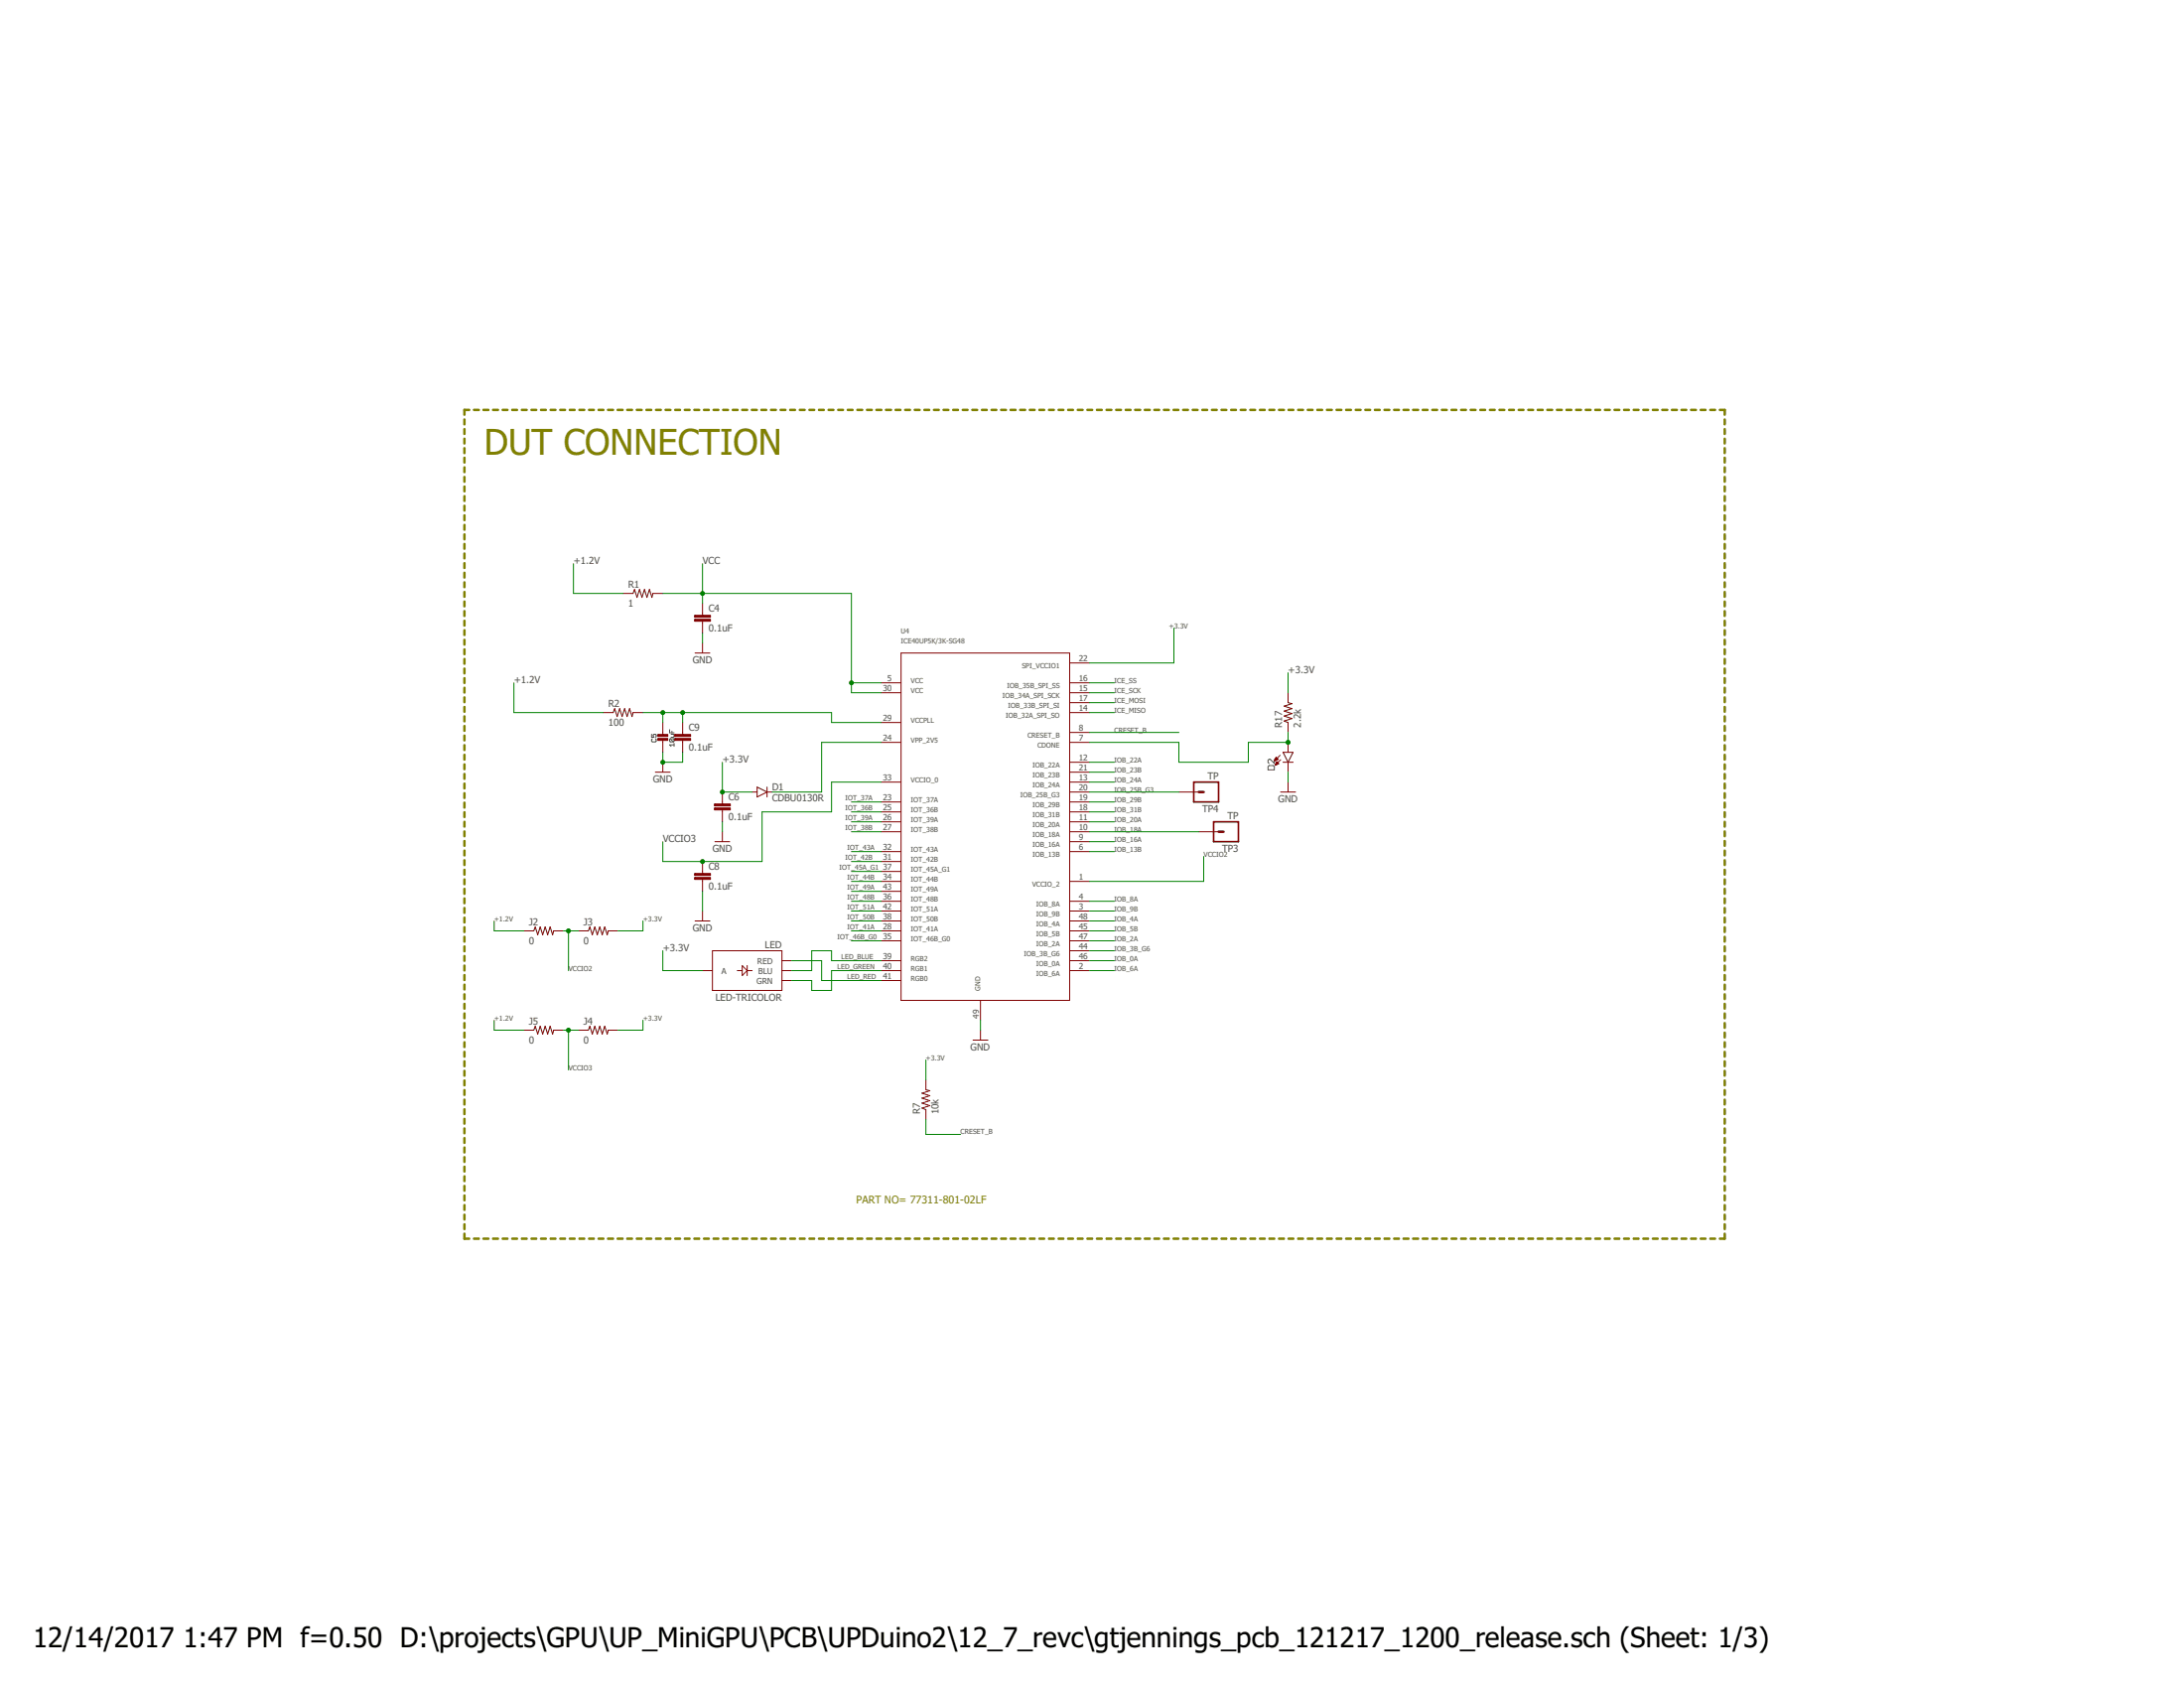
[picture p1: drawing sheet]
<svg xmlns="http://www.w3.org/2000/svg" width="279mm" height="216mm" viewBox="0 0 279 216" stroke-linecap="round" stroke-linejoin="round" font-family="sans-serif">
<g fill="none" stroke="#808000" stroke-width=".32">
<path d="M59.4 53.7v.6M59.4 54.9v.6M59.4 56.1v.6M59.4 57.3v.7M59.4 58.5v.7M59.4 59.8v.6M60 52.4h-.6v.6M60.6 52.4h.7M61.8 52.4h.7M63.1 52.4h.6M64.3 52.4h.6M65.5 52.4h.6"/>
<path d="M66.8 52.4h.6M68 52.4h.6M69.2 52.4h.6M70.4 52.4h.7M71.7 52.4h.6M72.9 52.4h.6M74.1 52.4h.6M75.4 52.4h.6M76.6 52.4h.6M77.8 52.4h.6M79 52.4h.7M80.2 52.4h.7"/>
<path d="M81.5 52.4h.6M82.7 52.4h.6M83.9 52.4h.6M85.2 52.4h.6M86.4 52.4h.6M87.6 52.4h.6M88.8 52.4h.7M90.1 52.4h.6M91.3 52.4h.6M92.5 52.4h.6M93.7 52.4h.7M95 52.4h.6"/>
<path d="M96.2 52.4h.6M97.4 52.4h.6M98.6 52.4h.7M99.9 52.4h.6M101.1 52.4h.6M102.3 52.4h.6M103.5 52.4h.7M104.8 52.4h.6M106 52.4h.6M107.2 52.4h.6M108.5 52.4h.6M109.7 52.4h.6"/>
<path d="M110.9 52.4h.6M112.1 52.4h.7M113.3 52.4h.7M114.6 52.4h.6M115.8 52.4h.6M117 52.4h.6M118.3 52.4h.6M119.5 52.4h.6M120.7 52.4h.6M121.9 52.4h.7M123.2 52.4h.6M124.4 52.4h.6"/>
<path d="M125.6 52.4h.6M126.9 52.4h.6M128.1 52.4h.6M129.3 52.4h.6M130.5 52.4h.6M131.7 52.4h.7M133 52.4h.6M134.2 52.4h.6M135.4 52.4h.6M136.7 52.4h.6M137.9 52.4h.6M139.1 52.4h.6"/>
<path d="M140.3 52.4h.6M141.6 52.4h.6M142.8 52.4h.6M144 52.4h.6M145.2 52.4h.7M146.5 52.4h.6M147.7 52.4h.6M148.9 52.4h.6M150.1 52.4h.6M151.4 52.4h.6M152.6 52.4h.6M153.8 52.4h.6"/>
<path d="M155 52.4h.7M156.3 52.4h.6M157.5 52.4h.6M158.7 52.4h.6M160 52.4h.6M161.2 52.4h.6M162.4 52.4h.6M163.6 52.4h.7M164.8 52.4h.7M166.1 52.4h.6M167.3 52.4h.6M168.5 52.4h.6"/>
<path d="M169.8 52.4h.6M171 52.4h.6M172.2 52.4h.6M173.4 52.4h.7M174.7 52.4h.6M175.9 52.4h.6M177.1 52.4h.6M178.4 52.4h.6M179.6 52.4h.6M180.8 52.4h.6M182 52.4h.6M183.2 52.4h.7"/>
<path d="M184.5 52.4h.6M185.7 52.4h.6M186.9 52.4h.6M188.2 52.4h.6M189.4 52.4h.6M190.6 52.4h.6M191.8 52.4h.6M193.1 52.4h.6M194.3 52.4h.6M195.5 52.4h.6M196.7 52.4h.7M198 52.4h.6"/>
<path d="M199.2 52.4h.6M200.4 52.4h.6M201.6 52.4h.6M202.9 52.4h.6M204.1 52.4h.6M205.3 52.4h.6M206.5 52.4h.7M207.8 52.4h.6M209 52.4h.6M210.2 52.4h.6M211.5 52.4h.6M212.7 52.4h.6"/>
<path d="M213.9 52.4h.6M215.1 52.4h.6M216.3 52.4h.7M217.6 52.4h.6M218.8 52.4h.6M220 52.4h.6v.6M220.6 53.7v.6M220.6 54.9v.6M220.6 56.1v.6M220.6 57.3v.7M220.6 58.5v.7M220.6 59.8v.6"/>
<path d="M59.4 61v.6M59.4 62.2v.6M59.4 63.5v.6M59.4 64.7v.6M59.4 65.9v.6M59.4 67.1v.7M59.4 68.3v.7M59.4 69.6v.6M59.4 70.8v.6M59.4 72v.6M59.4 73.3v.6M59.4 74.5v.6"/>
<path d="M59.4 75.7v.6M59.4 76.9v.7M59.4 78.2v.6M59.4 79.4v.6M220.6 61v.6M220.6 62.2v.6M220.6 63.5v.6M220.6 64.7v.6M220.6 65.9v.6M220.6 67.1v.7M220.6 68.3v.7M220.6 69.6v.6"/>
<path d="M220.6 70.8v.6M220.6 72v.6M220.6 73.3v.6M220.6 74.5v.6M220.6 75.7v.6M220.6 76.9v.7M220.6 78.2v.6M220.6 79.4v.6M59.4 80.6v.6M59.4 81.8v.6M59.4 83.1v.6M59.4 84.3v.6"/>
<path d="M59.4 85.5v.6M59.4 86.7v.7M59.4 88v.6M59.4 89.2v.6M59.4 90.4v.6M59.4 91.6v.7M59.4 92.9v.6M59.4 94.1v.6M59.4 95.3v.6M59.4 96.5v.7M59.4 97.8v.6M59.4 99v.6"/>
<path d="M220.6 80.6v.6M220.6 81.8v.6M220.6 83.1v.6M220.6 84.3v.6M220.6 85.5v.6M220.6 86.7v.7M220.6 88v.6M220.6 89.2v.6M220.6 90.4v.6M220.6 91.6v.7M220.6 92.9v.6M220.6 94.1v.6"/>
<path d="M220.6 95.3v.6M220.6 96.5v.7M220.6 97.8v.6M220.6 99v.6M59.4 100.2v.6M59.4 101.5v.6M59.4 102.7v.6M59.4 103.9v.6M59.4 105.1v.6M59.4 106.3v.7M59.4 107.6v.6M59.4 108.8v.6"/>
<path d="M59.4 110v.6M59.4 111.3v.6M59.4 112.5v.6M59.4 113.7v.6M59.4 114.9v.6M59.4 116.1v.7M59.4 117.4v.6M59.4 118.6v.6M59.4 119.8v.6M220.6 100.2v.6M220.6 101.5v.6M220.6 102.7v.6"/>
<path d="M220.6 103.9v.6M220.6 105.1v.6M220.6 106.3v.7M220.6 107.6v.6M220.6 108.8v.6M220.6 110v.6M220.6 111.3v.6M220.6 112.5v.6M220.6 113.7v.6M220.6 114.9v.6M220.6 116.1v.7M220.6 117.4v.6"/>
<path d="M220.6 118.6v.6M220.6 119.8v.6M59.4 121.1v.6M59.4 122.3v.6M59.4 123.5v.6M59.4 124.7v.6M59.4 125.9v.7M59.4 127.2v.6M59.4 128.4v.6M59.4 129.6v.6M59.4 130.9v.6M59.4 132.1v.6"/>
<path d="M59.4 133.3v.6M59.4 134.5v.6M59.4 135.7v.7M59.4 137v.6M59.4 138.2v.6M59.4 139.4v.6M220.6 121.1v.6M220.6 122.3v.6M220.6 123.5v.6M220.6 124.7v.6M220.6 125.9v.7M220.6 127.2v.6"/>
<path d="M220.6 128.4v.6M220.6 129.6v.6M220.6 130.9v.6M220.6 132.1v.6M220.6 133.3v.6M220.6 134.5v.6M220.6 135.7v.7M220.6 137v.6M220.6 138.2v.6M220.6 139.4v.6M59.4 157.8v.6h.6M59.4 140.7v.6"/>
<path d="M59.4 141.9v.6M59.4 143.1v.6M59.4 144.3v.6M59.4 145.6v.6M59.4 146.8v.6M59.4 148v.6M59.4 149.2v.6M59.4 150.5v.6M59.4 151.7v.6M59.4 152.9v.6M59.4 154.1v.6M59.4 155.4v.6"/>
<path d="M59.4 156.6v.6M60.6 158.4h.7M61.8 158.4h.7M63.1 158.4h.6M64.3 158.4h.6M65.5 158.4h.6M66.8 158.4h.6M68 158.4h.6M69.2 158.4h.6M70.4 158.4h.7M71.7 158.4h.6M72.9 158.4h.6"/>
<path d="M74.1 158.4h.6M75.4 158.4h.6M76.6 158.4h.6M77.8 158.4h.6M79 158.4h.7M80.2 158.4h.7M81.5 158.4h.6M82.7 158.4h.6M83.9 158.4h.6M85.2 158.4h.6M86.4 158.4h.6M87.6 158.4h.6"/>
<path d="M88.8 158.4h.7M90.1 158.4h.6M91.3 158.4h.6M92.5 158.4h.6M93.7 158.4h.7M95 158.4h.6M96.2 158.4h.6M97.4 158.4h.6M98.6 158.4h.7M99.9 158.4h.6M101.1 158.4h.6M102.3 158.4h.6"/>
<path d="M103.5 158.4h.7M104.8 158.4h.6M106 158.4h.6M107.2 158.4h.6M108.5 158.4h.6M109.7 158.4h.6M110.9 158.4h.6M112.1 158.4h.7M113.3 158.4h.7M114.6 158.4h.6M115.8 158.4h.6M117 158.4h.6"/>
<path d="M118.3 158.4h.6M119.5 158.4h.6M120.7 158.4h.6M121.9 158.4h.7M123.2 158.4h.6M124.4 158.4h.6M125.6 158.4h.6M126.9 158.4h.6M128.1 158.4h.6M129.3 158.4h.6M130.5 158.4h.6M131.7 158.4h.7"/>
<path d="M133 158.4h.6M134.2 158.4h.6M135.4 158.4h.6M136.7 158.4h.6M137.9 158.4h.6M139.1 158.4h.6M140.3 158.4h.6M141.6 158.4h.6M142.8 158.4h.6M144 158.4h.6M145.2 158.4h.7M146.5 158.4h.6"/>
<path d="M147.7 158.4h.6M148.9 158.4h.6M150.1 158.4h.6M151.4 158.4h.6M152.6 158.4h.6M153.8 158.4h.6M155 158.4h.7M156.3 158.4h.6M157.5 158.4h.6M158.7 158.4h.6M160 158.4h.6M161.2 158.4h.6"/>
<path d="M162.4 158.4h.6M163.6 158.4h.7M164.8 158.4h.7M166.1 158.4h.6M167.3 158.4h.6M168.5 158.4h.6M169.8 158.4h.6M171 158.4h.6M172.2 158.4h.6M173.4 158.4h.7M174.7 158.4h.6M175.9 158.4h.6"/>
<path d="M177.1 158.4h.6M178.4 158.4h.6M179.6 158.4h.6M180.8 158.4h.6M182 158.4h.6M183.2 158.4h.7M184.5 158.4h.6M185.7 158.4h.6M186.9 158.4h.6M188.2 158.4h.6M189.4 158.4h.6M190.6 158.4h.6"/>
<path d="M191.8 158.4h.6M193.1 158.4h.6M194.3 158.4h.6M195.5 158.4h.6M196.7 158.4h.7M198 158.4h.6M199.2 158.4h.6M200.4 158.4h.6M201.6 158.4h.6M202.9 158.4h.6M204.1 158.4h.6M205.3 158.4h.6"/>
<path d="M206.5 158.4h.7M207.8 158.4h.6M209 158.4h.6M210.2 158.4h.6M211.5 158.4h.6M212.7 158.4h.6M213.9 158.4h.6M215.1 158.4h.6M216.3 158.4h.7M217.6 158.4h.6M218.8 158.4h.6M220.6 140.7v.6"/>
<path d="M220.6 141.9v.6M220.6 143.1v.6M220.6 144.3v.6M220.6 145.6v.6M220.6 146.8v.6M220.6 148v.6M220.6 149.2v.6M220.6 150.5v.6M220.6 151.7v.6M220.6 152.9v.6M220.6 154.1v.6M220.6 155.4v.6"/>
<path d="M220.6 156.6v.6M220.6 157.8v.6h-.6"/>
</g>
<path d="M83.4 93.9v.4h.3l-.1-.2 .1-.2 .2 .1v.2l-.1 .1M83.5 94.5l-.1 .1v.2l.1 .1h.3l.1-.1v-.2l-.1-.1M85.7 93.3v.4h.5M85.7 94.5h.4l.1 .1-.1 .3M85.7 94.5v.1v.3h.4M85.7 94.5l.4 .4M85.9 93.9h.3v.3l-.1 .1h-.2M86 93.5v.2M86.2 95.3h-.5l.2 .2M86.2 95.1v.4M162.3 97.9h.6l.1 .2v.4h-.8v-.4zM163 97.1v.5l-.5-.5-.3 .1v.3l.1 .1" fill="none" stroke="#505050" stroke-width=".13"/>
<g fill="none" stroke="#800000" stroke-width=".13">
<path d="M79.7 75.9h1.3l.2-.5 .3 1 .3-1 .3 1 .3-1 .4 1 .3-1 .3 1 .1-.5h1.3M89.9 77.2v1.5M89.9 79.5v1.5M77.2 91.1h1.2l.2-.5 .4 1.1 .3-1.1 .3 1.1 .3-1.1 .3 1.1 .3-1.1 .4 1.1 .1-.6h1.3M83.8 98.8h1.9M84.8 92.4v1.7M84.8 94.6v1.6M84.8 97.5v1.3M87.3 92.4v1.5M87.3 94.7v1.5M88.9 83.5h1.9M89.9 82.3v1.2"/>
<path d="M112.7 87.3h2.6M112.7 88.6h2.6M112.7 92.4h2.6M112.7 95h2.6M115.3 83.5h21.5v44.5h-21.5zM136.8 87.3h2.6M136.8 88.6h2.6M136.8 95h2.6M136.8 98.8h2.6M136.8 97.5h2.6M136.8 93.7h2.6M136.8 91.1h2.6"/>
<path d="M136.8 89.9h2.6M136.8 84.8h2.6M163.1 97.3h.1M163.1 97.2h.1M163.1 97.2h.2M163.1 97.2h.3M163.1 97.9h.1M163.2 97.1h.3M163.2 97.8h.1M163.2 97h.2M163.2 97.7h.2M163.2 96.9h.1"/>
<path d="M163.2 97.7h.4M163.2 97.6h.3M163.3 97.6h.2M163.3 97.6h.1M163.3 97.5h.1M163.3 97.4l.3 .3-.5 .2zM163.5 97.1l-.2-.2-.2 .4M163.5 97.1l-.4 .2M163.8 96.6l-.7 .7M163.8 97.2l-.7 .7M164.1 97.5h1.3M164.1 96.2h1.3l-.6 1.3z"/>
<path d="M164.8 88.6v1.3l.5 .1-1 .3 1 .3-1 .4 1 .3-1 .3 1 .3-1 .3 .5 .2v1.3M164.8 95v1.2M164.8 97.5v1.3M67 119.1h1.3l.2-.5 .3 1 .3-1 .3 1 .3-1 .4 1 .3-1 .3 1 .1-.5h1.3M74 119.1h1.3l.2-.5 .3 1 .3-1 .3 1 .3-1 .3 1 .4-1 .3 1 .1-.5h1.3M88.9 117.8h1.9M89.9 110.2v1.5M89.9 112.5v1.5M89.9 116.5v1.3M91.5 107.7h1.9M92.4 101.3v1.5M92.4 103.6v1.5"/>
<path d="M92.4 106.4v1.3M96.2 101.3h.7M96.9 100.7l1.2 .6-1.2 .6zM98.1 101.3h.7M98.1 100.7v1.2M112.7 100h2.6M112.7 102.6h2.6M112.7 103.8h2.6M112.7 105.1h2.6M112.7 106.4h2.6M112.7 108.9h2.6M112.7 110.2h2.6"/>
<path d="M112.7 111.5h2.6M112.7 112.7h2.6M112.7 114h2.6M112.7 115.3h2.6M112.7 116.5h2.6M112.7 117.8h2.6M112.7 119.1h2.6M136.8 100h2.6M136.8 102.6h2.6M136.8 103.8h2.6M136.8 105.1h2.6M136.8 106.4h2.6"/>
<path d="M136.8 108.9h2.6M136.8 112.7h2.6M136.8 115.3h2.6M136.8 116.5h2.6M136.8 117.8h2.6M136.8 119.1h2.6M136.8 107.7h2.6M136.8 101.3h2.6M150.8 101.3h2.6M153.4 106.4h2.5M163.8 101.3h1.9M164.8 100v1.3"/>
<path d="M67 131.8h1.3l.2-.5 .3 1 .3-1 .3 1 .3-1 .4 1 .3-1 .3 1 .1-.5h1.3M74 131.8h1.3l.2-.5 .3 1 .3-1 .3 1 .3-1 .3 1 .4-1 .3 1 .1-.5h1.3M89.9 124.1h1.2M91.1 121.6h8.9v5.1h-8.9zM94.3 124.1h.7M95 123.5l.6 .6-.6 .7zM95.6 124.1h.6M95.6 123.5v1.3M100 122.9h1.3M100 124.1h1.3M100 125.4h1.3M112.7 120.3h2.6"/>
<path d="M112.7 122.9h2.6M112.7 124.1h2.6M112.7 125.4h2.6M118.4 138.1v1.3l.6 .1-1.1 .3 1.1 .3-1.1 .4 1.1 .3-1.1 .3 1.1 .3-1.1 .3 .5 .2v1.3M124.5 133h1.9M125.4 128v2.5M125.4 131.8v1.2M136.8 120.3h2.6M136.8 122.9h2.6M136.8 124.1h2.6M136.8 121.6h2.6"/>
</g>
<g fill="#800000" stroke="#800000" stroke-width=".13">
<path d="M91.4 103.3h2v.3h-2z"/>
<path d="M91.4 102.8h2v.3h-2z"/>
<path d="M88.9 112.2h2v.3h-2z"/>
<path d="M88.9 111.7h2v.3h-2z"/>
<path d="M88.9 79.2h2v.3h-2z"/>
<path d="M88.9 78.7h2v.3h-2z"/>
<path d="M84.2 94.4h1.2v.3h-1.2z"/>
<path d="M84.2 93.9h1.2v.3h-1.2z"/>
<path d="M86.3 94.4h2v.3h-2z"/>
<path d="M86.3 93.9h2v.3h-2z"/>
</g>
<path d="M152.7 100h3.2v2.6h-3.2zM155.3 105.1h3.1v2.6h-3.1z" fill="none" stroke="#800000" stroke-width=".21"/>
<path d="M153.4 101.3h.6M155.9 106.4h.6" fill="none" stroke="#800000" stroke-width=".32"/>
<g fill="none" stroke="#008000" stroke-width=".13">
<path d="M73.4 72.1v3.8h6.3M84.8 75.9h24.1v12.7h3.8M89.9 72.1v5.1M65.7 87.3v3.8h11.5M82.3 91.1h24.1v1.3h6.3M84.8 91.1v1.3M84.8 96.2v1.3h2.5v-1.3M87.3 91.1v1.3M89.9 81v1.3M92.4 97.5v3.8h3.8M108.9 87.3h3.8M112.7 95h-7.6v6.3h-6.3"/>
<path d="M139.4 88.6h3.2M139.4 87.3h3.2M139.4 91.1h3.2M139.4 97.5h3.2M139.4 98.8h3.2M139.4 93.7h11.4M139.4 89.9h3.2M150.2 80.3v4.5h-10.8M164.8 93.7v1.3h-5.1v2.5h-8.9v-2.5h-11.4M164.8 86.1v2.5M164.8 98.8v1.2M63.2 117.8v1.3h3.8"/>
<path d="M72.1 119.1h1.9M72.7 119.1v5M82.3 117.8v1.3h-3.2M89.9 114v2.5M92.4 105.1v1.3M108.9 119.1h3.8M108.9 102.6h3.8M108.9 103.8h3.8M108.9 105.1h3.8M108.9 106.4h3.8M108.9 108.9h3.8M108.9 110.2h3.8"/>
<path d="M108.9 111.5h3.8M108.9 112.7h3.8M108.9 114h3.8M108.9 115.3h3.8M108.9 116.5h3.8M108.9 117.8h3.8M112.7 100h-6.3v3.8h-8.9v6.4h-12.7v-2.5M139.4 119.1h3.2M139.4 101.3h11.4M139.4 102.6h3.2M139.4 103.8h3.2M139.4 105.1h3.2"/>
<path d="M139.4 106.4h14M139.4 108.9h3.2M139.4 115.3h3.2M139.4 116.5h3.2M139.4 117.8h3.2M139.4 107.7h3.2M139.4 100h3.2M154 109.6v3.1h-14.6M63.2 130.5v1.3h3.8M72.1 131.8h1.9M72.7 131.8v5M82.3 130.5v1.3h-3.2"/>
<path d="M84.8 121.6v2.5h5.1M101.3 122.9h3.8v2.5h7.6M108.9 120.3h3.8M112.7 122.9h-6.3v-1.3h-2.6v2.5h-2.5M112.7 124.1h-6.3v2.6h-2.6v-1.3h-2.5M118.4 135.6v2.5M125.4 130.5v1.3M139.4 124.1h3.2M139.4 120.3h3.2M139.4 122.9h3.2M139.4 121.6h3.2M118.4 143.2v1.9h4.5"/>
</g>
<g fill="#008000" stroke="#008000" stroke-width=".13">
<circle cx="89.9" cy="75.9" r=".25"/>
<circle cx="108.9" cy="87.3" r=".25"/>
<circle cx="84.8" cy="97.5" r=".25"/>
<circle cx="84.8" cy="91.1" r=".25"/>
<circle cx="87.3" cy="91.1" r=".25"/>
<circle cx="92.4" cy="101.3" r=".25"/>
<circle cx="72.7" cy="119.1" r=".25"/>
<circle cx="72.7" cy="131.8" r=".25"/>
<circle cx="89.9" cy="110.2" r=".25"/>
<circle cx="164.8" cy="95" r=".25"/>
</g>
<text font-size="4.6" fill="#808000" x="61.9" y="58.1">DUT CONNECTION</text>
<g font-size="3.5">
<text x="4.2" y="210.7">12/14/2017</text>
<text x="23.4" y="210.7">1:47 PM f=0.50 D:\projects\GPU\UP_MiniGPU\PCB\UPDuino2\12_7_revc\gtjennings_pcb_121217_1200_release.sch (Sheet: 1/3)</text>
</g>
<text font-size="1.4" fill="#808000" x="109.6" y="154">PART NO= 77311-801-02LF</text>
<g font-size="1.2" fill="#505050">
<text x="73.4" y="72.1">+1.2V</text>
<text x="80.4" y="77.6">1</text>
<text x="80.4" y="75.2">R1</text>
<text x="89.9" y="72.1">VCC</text>
<text x="90.6" y="80.8">0.1uF</text>
<text x="90.6" y="78.3">C4</text>
<text x="65.8" y="87.3">+1.2V</text>
<text x="88.6" y="84.8">GND</text>
<text x="164.8" y="86.1">+3.3V</text>
<text x="77.8" y="92.8">100</text>
<text x="77.8" y="90.4">R2</text>
<text x="88.1" y="93.5">C9</text>
<text x="164" y="93" transform="rotate(-90 164 93)">R17</text>
<text x="166.4" y="93" transform="rotate(-90 166.4 93)">2.2k</text>
<text x="83.5" y="100">GND</text>
<text x="88.1" y="96">0.1uF</text>
<text x="92.4" y="97.5">+3.3V</text>
<text x="98.8" y="101.1">D1</text>
<text x="154.5" y="99.7">TP</text>
<text x="84.8" y="107.6">VCCIO3</text>
<text x="93.2" y="104.9">0.1uF</text>
<text x="93.2" y="102.4">C6</text>
<text x="98.8" y="102.5">CDBU0130R</text>
<text x="153.8" y="103.8">TP4</text>
<text x="157" y="104.7">TP</text>
<text x="163.5" y="102.6">GND</text>
<text x="90.6" y="113.8">0.1uF</text>
<text x="90.6" y="111.3">C8</text>
<text x="91.1" y="108.9">GND</text>
<text x="156.3" y="108.9">TP3</text>
<text x="67.7" y="118.3">J2</text>
<text x="74.6" y="118.3">J3</text>
<text x="88.6" y="119.1">GND</text>
<text x="67.7" y="120.7">0</text>
<text x="74.6" y="120.7">0</text>
<text x="84.8" y="121.6">+3.3V</text>
<text x="97.9" y="121.2">LED</text>
<text x="67.7" y="131">J5</text>
<text x="74.6" y="131">J4</text>
<text x="91.5" y="128">LED-TRICOLOR</text>
<text x="67.7" y="133.4">0</text>
<text x="74.6" y="133.4">0</text>
<text x="124.2" y="134.3">GND</text>
<text x="117.7" y="142.6" transform="rotate(-90 117.7 142.6)">R7</text>
<text x="120.1" y="142.6" transform="rotate(-90 120.1 142.6)">10k</text>
</g>
<g font-size="1.1" fill="#505050">
<text x="113" y="88.4">30</text>
<text x="113.5" y="87.2">5</text>
<text x="138" y="89.7">17</text>
<text x="138" y="88.4">15</text>
<text x="138" y="87.2">16</text>
<text x="138" y="84.6">22</text>
<text x="113" y="92.2">29</text>
<text x="113" y="94.8">24</text>
<text x="138" y="94.8">7</text>
<text x="138" y="93.5">8</text>
<text x="138" y="91">14</text>
<text x="113" y="99.9">33</text>
<text x="138" y="101.1">20</text>
<text x="138" y="99.9">13</text>
<text x="138" y="98.6">21</text>
<text x="138" y="97.3">12</text>
<text x="113" y="102.4">23</text>
<text x="113" y="103.7">25</text>
<text x="113" y="104.9">26</text>
<text x="113" y="106.2">27</text>
<text x="138" y="107.5">9</text>
<text x="138" y="106.2">10</text>
<text x="138" y="104.9">11</text>
<text x="138" y="103.7">18</text>
<text x="138" y="102.4">19</text>
<text x="113" y="108.7">32</text>
<text x="113" y="110">31</text>
<text x="113" y="111.3">37</text>
<text x="113" y="112.5">34</text>
<text x="113" y="113.8">43</text>
<text x="138" y="112.5">1</text>
<text x="138" y="108.7">6</text>
<text x="113" y="115.1">36</text>
<text x="113" y="116.4">42</text>
<text x="113" y="117.6">38</text>
<text x="113" y="118.9">28</text>
<text x="138" y="118.9">45</text>
<text x="138" y="117.6">48</text>
<text x="138" y="116.4">3</text>
<text x="138" y="115.1">4</text>
<text x="92.3" y="124.5">A</text>
<text x="96.8" y="125.8">GRN</text>
<text x="96.9" y="123.3">RED</text>
<text x="97" y="124.5">BLU</text>
<text x="113" y="120.2">35</text>
<text x="113" y="122.7">39</text>
<text x="113" y="124">40</text>
<text x="113" y="125.2">41</text>
<text x="138" y="124">2</text>
<text x="138" y="122.7">46</text>
<text x="138" y="121.4">44</text>
<text x="138" y="120.2">47</text>
<text x="125.2" y="130.3" transform="rotate(-90 125.2 130.3)">49</text>
</g>
<g font-size=".9" fill="#505050">
<text x="115.3" y="82.3">ICE40UP5K/3K-SG48</text>
<text x="115.3" y="81">U4</text>
<text x="149.5" y="80.4">+</text>
<text x="150.2" y="80.4">3.3V</text>
<text x="116.5" y="87.3">VCC</text>
<text x="116.5" y="88.6">VCC</text>
<text x="128.3" y="89.2">IOB_34A_SPI_SCK</text>
<text x="128.8" y="88">IOB_35B_SPI_SS</text>
<text x="130.7" y="85.4">SPI_VCCIO1</text>
<text x="142.6" y="89.9">ICE_MOSI</text>
<text x="142.6" y="88.6">ICE_SCK</text>
<text x="142.6" y="87.3">ICE_SS</text>
<text x="116.5" y="92.4">VCCPLL</text>
<text x="116.5" y="95">VPP_2V5</text>
<text x="128.7" y="91.8">IOB_32A_SPI_SO</text>
<text x="129" y="90.5">IOB_33B_SPI_SI</text>
<text x="131.5" y="94.3">CRESET_B</text>
<text x="132.7" y="95.6">CDONE</text>
<text x="142.6" y="93.7">CRESET_B</text>
<text x="142.6" y="91.1">ICE_MISO</text>
<text x="116.5" y="100">VCCIO_0</text>
<text x="130.5" y="101.9">IOB_25B_G3</text>
<text x="132.1" y="100.7">IOB_24A</text>
<text x="132.1" y="99.4">IOB_23B</text>
<text x="132.1" y="98.1">IOB_22A</text>
<text x="142.6" y="101.3">IOB_25B_G3</text>
<text x="142.6" y="100">IOB_24A</text>
<text x="142.6" y="98.8">IOB_23B</text>
<text x="142.6" y="97.5">IOB_22A</text>
<text x="108.2" y="102.3">IOT_37A</text>
<text x="108.2" y="103.6">IOT_36B</text>
<text x="108.2" y="104.9">IOT_39A</text>
<text x="108.2" y="106.1">IOT_38B</text>
<text x="116.5" y="102.6">IOT_37A</text>
<text x="116.5" y="103.8">IOT_36B</text>
<text x="116.5" y="105.1">IOT_39A</text>
<text x="116.5" y="106.4">IOT_38B</text>
<text x="132.1" y="107">IOB_18A</text>
<text x="132.1" y="105.7">IOB_20A</text>
<text x="132.1" y="104.5">IOB_31B</text>
<text x="132.1" y="103.2">IOB_29B</text>
<text x="142.6" y="107.6">IOB_16A</text>
<text x="142.6" y="106.4">IOB_18A</text>
<text x="142.6" y="105.1">IOB_20A</text>
<text x="142.6" y="103.8">IOB_31B</text>
<text x="142.6" y="102.6">IOB_29B</text>
<text x="107.4" y="111.2">IOT_45A_G1</text>
<text x="108.2" y="109.9">IOT_42B</text>
<text x="108.4" y="108.7">IOT_43A</text>
<text x="108.4" y="112.5">IOT_44B</text>
<text x="108.4" y="113.7">IOT_49A</text>
<text x="116.5" y="108.9">IOT_43A</text>
<text x="116.5" y="110.2">IOT_42B</text>
<text x="116.5" y="111.5">IOT_45A_G1</text>
<text x="116.5" y="112.7">IOT_44B</text>
<text x="116.5" y="114">IOT_49A</text>
<text x="132" y="113.4">VCCIO_2</text>
<text x="132.1" y="109.6">IOB_13B</text>
<text x="132.1" y="108.3">IOB_16A</text>
<text x="142.6" y="108.9">IOB_13B</text>
<text x="154" y="109.6">VCCIO2</text>
<text x="63.2" y="117.8">+1.2V</text>
<text x="82.3" y="117.8">+3.3V</text>
<text x="108.4" y="115">IOT_48B</text>
<text x="108.4" y="116.3">IOT_51A</text>
<text x="108.4" y="117.5">IOT_50B</text>
<text x="108.4" y="118.8">IOT_41A</text>
<text x="116.5" y="115.3">IOT_48B</text>
<text x="116.5" y="116.5">IOT_51A</text>
<text x="116.5" y="117.8">IOT_50B</text>
<text x="116.5" y="119.1">IOT_41A</text>
<text x="132.6" y="119.7">IOB_5B</text>
<text x="132.6" y="118.4">IOB_4A</text>
<text x="132.6" y="117.2">IOB_9B</text>
<text x="132.6" y="115.9">IOB_8A</text>
<text x="142.6" y="119.1">IOB_5B</text>
<text x="142.6" y="117.8">IOB_4A</text>
<text x="142.6" y="116.5">IOB_9B</text>
<text x="142.6" y="115.3">IOB_8A</text>
<text x="72.7" y="124.1">VCCIO2</text>
<text x="107.1" y="120.1">IOT_46B_G0</text>
<text x="107.1" y="123.9">LED_GREEN</text>
<text x="107.7" y="122.6">LED_BLUE</text>
<text x="108.4" y="125.2">LED_RED</text>
<text x="116.5" y="120.3">IOT_46B_G0</text>
<text x="116.5" y="122.9">RGB2</text>
<text x="116.5" y="124.1">RGB1</text>
<text x="116.5" y="125.4">RGB0</text>
<text x="131" y="122.2">IOB_3B_G6</text>
<text x="132.6" y="124.8">IOB_6A</text>
<text x="132.6" y="123.5">IOB_0A</text>
<text x="132.6" y="121">IOB_2A</text>
<text x="142.6" y="122.9">IOB_0A</text>
<text x="142.6" y="121.6">IOB_3B_G6</text>
<text x="142.6" y="120.3">IOB_2A</text>
<text x="142.6" y="124.1">IOB_6A</text>
<text x="63.2" y="130.5">+1.2V</text>
<text x="82.3" y="130.5">+3.3V</text>
<text x="125.4" y="126.7" transform="rotate(-90 125.4 126.7)">GND</text>
<text x="72.7" y="136.8">VCCIO3</text>
<text x="118.4" y="135.6">+3.3V</text>
<text x="122.9" y="145.1">CRESET_B</text>
</g>
</svg>
